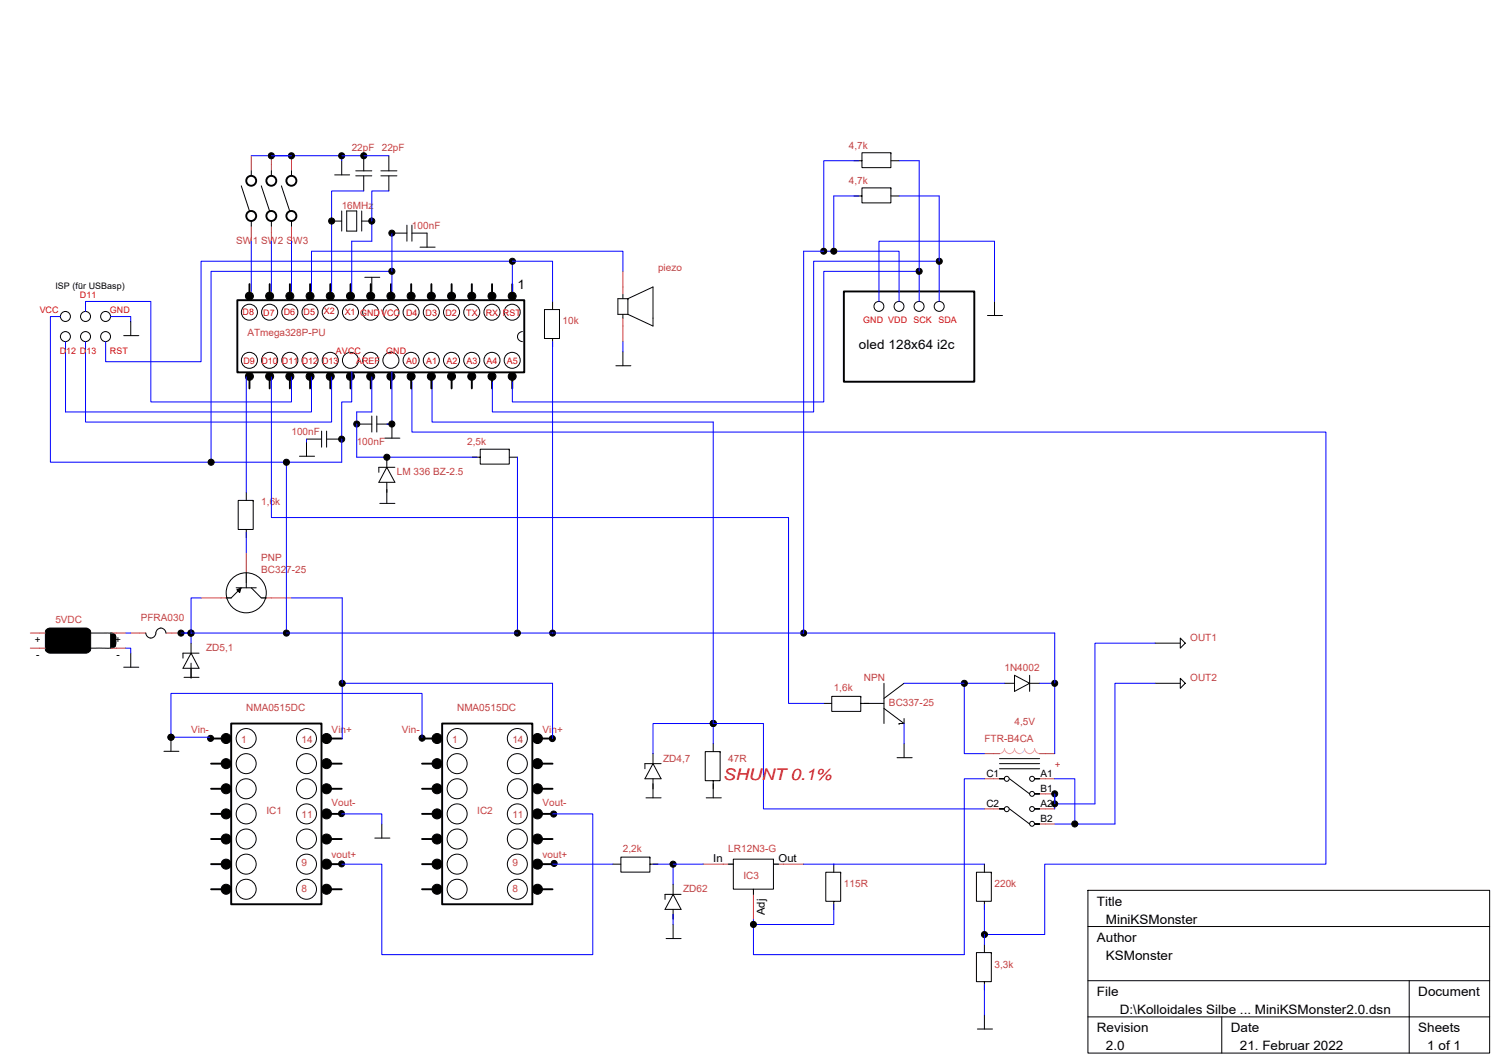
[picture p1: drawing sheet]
<svg xmlns="http://www.w3.org/2000/svg" width="297mm" height="210mm" viewBox="0 0 297 210" stroke-linecap="round" stroke-linejoin="round" font-family="sans-serif">
<path d="M198.9 149.9a1.09 1.09 0 0 0 1-1 .99 .99 0 0 0 .9 1 .99 .99 0 0 0 1-1h.1a1.06 1.06 0 0 0 1 1M203.9 148.9a.99 .99 0 0 0 .9 1 .99 .99 0 0 0 1-1 1.1 1.1 0 0 0 1 1" fill="none" stroke="#ff80c0" stroke-width=".2"/>
<path d="M203.9 148.9a1.1 1.1 0 0 1-1 1" fill="none" stroke="#ff80ff" stroke-width=".2"/>
<g fill="none" stroke="#000" stroke-width=".2">
<path d="M48 37l1.7 5.1M50 34v1M52 37l1.7 5.1M54 34v1M56 37l1.7 5.1M58 34v1M66.6 34.8h3M68 32v2.8M70.8 35h3.2M70.8 34h3.2M72.4 31v3M72.4 35v3"/>
<path d="M75.8 35h3.2M75.8 34h3.2M77.4 31v3M77.4 35v3M169.9 39h1.6M169.9 32h1.6M171.5 37.4h5.7v2.9h-5.7zM171.5 30.4h5.7v2.9h-5.7zM177.2 37.4h.1M177.2 30.4h.1M177.3 39h1.6M177.3 32h1.6"/>
<path d="M50 44v1M54 44v1M58 44v1M66 44h2M68 42v4M69 42h2v4h-2zM72 44h2M72 42v4M72.6 55.1h3M74 55.1v2.9M78 46.4h3M81 44.8v3.2"/>
<path d="M82 46.4h3v2.7M82 44.8v3.2M83.6 49.1h3M109.9 59.9v1.7M123.9 58.6v.8M124.9 59.4h-2v3.1h2M124.9 59.4h.1M124.9 59.4l5-2.3v7.7l-5-2.3M124.9 59.4v3.1M197.9 59.9v2.8M24.6 66.7h3M26 63.9v2.8"/>
<path d="M103.9 65.9a1.01 1.01 0 0 0-.9 1 1.01 1.01 0 0 0 .9 1M108.3 61.6h3v5.7h-3zM109.9 67.3v1.6M111.3 61.6h.1M122.5 72.7h3M123.9 62.5v.8M123.9 69.9v2.8M196.5 62.7h3M47.4 99.5h3v5.8h-3zM49 97.9v1.6M50.4 99.5h.1M59.6 90.7h3"/>
<path d="M61 87.3h3M61 87.9v2.8M64 85.7v3.2M65 87.3h3M65 85.7v3.2M71 84.3h3M74 82.7v3.2M75 84.3h3v2.8M75 82.7v3.2M76.6 87.1h3M77 90.9v2M77 95.9v4.2"/>
<path d="M77 92.9l1.6 3h-3.2zM78.6 92.9h-3.2v1M94 90.9h1.5M95.5 89.3h5.8v3h-5.8zM101.3 89.3h.1M101.3 90.9h1.7M47 116.9h4M48 116.9l-2 2h-1M49 105.3v1.6M49 113.9v3M50 116.9l2 2h1M75.6 100.1h3"/>
<path d="M18 125.9h3a1.86 1.86 0 0 1 1.9 .4l.1 1.4a.98 .98 0 0 1-1.1 1.2h-3.9M24.6 132.7h3M26 129.9v2.8M33 125.9a1.01 1.01 0 0 0-1-1 1.01 1.01 0 0 0-1 1.1 1 1 0 0 1-1 .9 1 1 0 0 1-1-1M36.6 134.7h3M38 127.9v2M38 131.9v3M38 129.9l1.6 3h-3.2zM39.6 129.9h-3.2v1M163.9 139.9h1.6M165.5 138.5h5.8v3h-5.8zM171.3 138.5h.1"/>
<path d="M171.3 139.9h4.6M175.9 135.9v8M179.9 135.9l-4 3M199.9 135.9h1.9M201.8 134.3l3 1.6-3 1.6zM204.8 135.9h2M204.8 134.3v3.2M229.8 127.9h5M229.8 135.9h5M234.8 126.9l1 1-1 1zM234.8 134.9l1 1-1 1zM32.6 149.4h3"/>
<path d="M34 146.6v2.8M128.5 158.6h3M129.9 149.9v1.9M129.9 154.9v3.7M129.9 151.8l1.6 3.1h-3.2zM131.5 151.8h-3.2v1.1M140.3 149.5h3v5.7h-3zM140.5 158.6h3M141.9 147.9v1.6M141.9 155.3v3.3M143.3 149.5h.1M175.9 140.9l4 3h-1"/>
<path d="M178.5 150.7h3M178.9 143.9h.1M179.9 142.9v1M179.9 147.9v2.8M198.9 150.9h7.9M198.9 152.9h7.9M198.9 151.8h7.9M199.9 154.9h-1h1M200.8 154.9l4 3M206.8 154.9h-1h1M206.8 157.9h-1h1M74.6 166.6h3"/>
<path d="M76 163.9v2.7M121.9 171.8h1.6M123.5 170.4h5.8v3h-5.8zM129.3 170.4h.1M129.3 171.8h1.6M133.9 175.8v2M133.9 177.8l1.6 3h-3.2zM135.5 177.8h-3.2v1M144.9 171.8h1M145.9 170.8h8v6h-8zM149.9 176.8v1M153.9 170.8h.1"/>
<path d="M153.9 171.8h1M164.3 173.4h3v5.8h-3zM165.9 171.8v1.6M165.9 179.2v1.6M167.3 173.4h.1M194.3 173.4h2.9v5.8h-2.9zM195.9 171.8v1.6M195.9 179.2v1.6M197.2 173.4h.1M199.9 160.8h-1h1M200.8 160.8l4 3.1M206.8 160.8h-1h1"/>
<path d="M206.8 163.9h-1h1M216.4 177h80v32.4h-80zM132.5 186.6h3M133.9 180.8v2M133.9 183.8v2.8M194.3 189.4h2.9v5.8h-2.9zM195.9 187.8v1.6M195.9 195.2v1.6M197.2 189.4h.1M216.4 184.2h80M216.4 195h80M280.4 195v14.4"/>
<path d="M194.5 204.6h3M195.9 201.8v2.8M216.4 202.2h80M243.1 202.2v7.2"/>
<circle cx="13" cy="62.9" r=".99"/>
<circle cx="13" cy="66.9" r=".99"/>
<circle cx="17" cy="62.9" r=".99"/>
<circle cx="17" cy="66.9" r=".99"/>
<circle cx="21" cy="66.9" r=".99"/>
<circle cx="21" cy="62.9" r=".99"/>
<circle cx="49.6" cy="62.1" r="1.6"/>
<circle cx="49.6" cy="71.7" r="1.6"/>
<circle cx="53.6" cy="62.1" r="1.6"/>
<circle cx="53.6" cy="71.7" r="1.6"/>
<circle cx="57.7" cy="62.1" r="1.6"/>
<circle cx="57.7" cy="71.7" r="1.6"/>
<circle cx="61.7" cy="62.1" r="1.6"/>
<circle cx="61.7" cy="71.7" r="1.6"/>
<circle cx="65.7" cy="62.1" r="1.6"/>
<circle cx="65.7" cy="71.7" r="1.6"/>
<circle cx="69.7" cy="62.1" r="1.6"/>
<circle cx="69.7" cy="71.7" r="1.6"/>
<circle cx="73.8" cy="62.1" r="1.6"/>
<circle cx="73.8" cy="71.7" r="1.6"/>
<circle cx="77.8" cy="62.1" r="1.6"/>
<circle cx="77.8" cy="71.7" r="1.6"/>
<circle cx="81.8" cy="62.1" r="1.6"/>
<circle cx="81.8" cy="71.7" r="1.6"/>
<circle cx="85.8" cy="71.7" r="1.6"/>
<circle cx="85.8" cy="62.1" r="1.6"/>
<circle cx="89.8" cy="71.7" r="1.6"/>
<circle cx="89.8" cy="62.1" r="1.6"/>
<circle cx="93.9" cy="62.1" r="1.6"/>
<circle cx="93.9" cy="71.7" r="1.6"/>
<circle cx="97.9" cy="71.7" r="1.6"/>
<circle cx="97.9" cy="62.1" r="1.6"/>
<circle cx="101.9" cy="62.1" r="1.6"/>
<circle cx="101.9" cy="71.7" r="1.6"/>
<circle cx="174.9" cy="60.9" r=".99"/>
<circle cx="178.9" cy="60.9" r=".99"/>
<circle cx="182.9" cy="60.9" r=".99"/>
<circle cx="186.9" cy="60.9" r=".99"/>
<circle cx="49" cy="117.9" r="4"/>
<circle cx="49" cy="146.9" r="1.99"/>
<circle cx="49" cy="156.8" r="1.99"/>
<circle cx="49" cy="151.8" r="1.99"/>
<circle cx="61" cy="146.9" r="1.99"/>
<circle cx="61" cy="151.8" r="1.99"/>
<circle cx="61" cy="156.8" r="1.99"/>
<circle cx="91" cy="156.8" r="1.99"/>
<circle cx="91" cy="146.9" r="1.99"/>
<circle cx="91" cy="151.8" r="1.99"/>
<circle cx="102.9" cy="151.8" r="1.99"/>
<circle cx="102.9" cy="146.9" r="1.99"/>
<circle cx="102.9" cy="156.8" r="1.99"/>
<circle cx="200.3" cy="154.9" r=".49"/>
<circle cx="205.3" cy="154.9" r=".49"/>
<circle cx="205.3" cy="157.9" r=".49"/>
<circle cx="49" cy="161.8" r="1.99"/>
<circle cx="49" cy="171.8" r="1.99"/>
<circle cx="49" cy="166.8" r="1.99"/>
<circle cx="49" cy="176.8" r="1.99"/>
<circle cx="61" cy="166.8" r="1.99"/>
<circle cx="61" cy="161.8" r="1.99"/>
<circle cx="61" cy="171.8" r="1.99"/>
<circle cx="61" cy="176.8" r="1.99"/>
<circle cx="91" cy="161.8" r="1.99"/>
<circle cx="91" cy="171.8" r="1.99"/>
<circle cx="91" cy="166.8" r="1.99"/>
<circle cx="91" cy="176.8" r="1.99"/>
<circle cx="102.9" cy="161.8" r="1.99"/>
<circle cx="102.9" cy="176.8" r="1.99"/>
<circle cx="102.9" cy="166.8" r="1.99"/>
<circle cx="102.9" cy="171.8" r="1.99"/>
<circle cx="200.3" cy="160.9" r=".49"/>
<circle cx="205.3" cy="163.8" r=".49"/>
<circle cx="205.3" cy="160.9" r=".49"/>
</g>
<g fill="none" stroke="#c04040" stroke-width=".2">
<path d="M50 31v3M54 31v3M58 31v3M50 45v3M54 45v3M58 45v3M123.9 54v4.6M123.9 63.3v4.6M40 118.9h6M49 109.9v6M52 118.9h6M6 125.9h3"/>
<path d="M6 128.9h3M22 125.9h3M22 128.9h3M26 125.9h3M33 125.9h3M195.9 149.9h3M195.9 154.9h3M206.8 149.9h3M206.8 154.9h3M206.8 157.9h3M139.9 171.8h6M149.9 176.8v6"/>
<path d="M153.9 171.8h6M195.9 160.8h3M206.8 160.8h3M206.8 163.9h3"/>
</g>
<g fill="none" stroke="#000" stroke-width=".38">
<path d="M47.2 59.7h57.1v14.3h-57.1zM49.6 56.5v1.6M53.7 56.5v1.6M57.7 56.5v1.6M61.7 56.5v1.6M65.7 56.5v1.6M69.7 56.5v1.6M73.8 56.5v1.6M77.8 56.5v1.6M81.8 56.5v1.6M85.8 56.5v1.6M89.8 56.5v1.6"/>
<path d="M93.9 56.5v1.6M97.9 56.5v1.6M101.9 56.5v1.6M167.9 58h25.9v17.9h-25.9zM49.6 75.6v1.6M53.7 75.6v1.6M57.7 75.6v1.6M61.7 75.6v1.6M65.7 75.6v1.6M69.7 75.6v1.6M73.8 75.6v1.6M77.8 75.6v1.6"/>
<path d="M81.8 75.6v1.6M85.8 75.6v1.6M89.8 75.6v1.6M93.9 75.6v1.6M97.9 75.6v1.6M101.9 75.6v1.6M42 146.9h2M42 151.8h2M42 156.8h2M46 143.9h18v35.9h-18zM66 156.8h2M66 151.8h2"/>
<path d="M66 146.9h2M84 146.9h2M84 151.8h2M84 156.8h2M88 143.9h17.9v35.9h-17.9zM107.9 156.8h2M107.9 151.8h2M107.9 146.9h2M42 161.8h2M42 166.8h2M42 171.8h2M42 176.8h2"/>
<path d="M66 171.8h2M66 166.8h2M66 161.8h2M66 176.8h2M84 161.8h2M84 166.8h2M84 171.8h2M84 176.8h2M107.9 171.8h2M107.9 166.8h2M107.9 161.8h2M107.9 176.8h2"/>
<circle cx="50" cy="35.9" r=".99"/>
<circle cx="54" cy="35.9" r=".99"/>
<circle cx="58" cy="36" r=".99"/>
<circle cx="50" cy="42.9" r=".99"/>
<circle cx="54" cy="42.9" r=".99"/>
<circle cx="58" cy="42.9" r=".99"/>
</g>
<g fill="#000" stroke="#000" stroke-width=".2">
<circle cx="191.9" cy="135.9" r=".61"/>
<circle cx="209.8" cy="135.9" r=".6"/>
<circle cx="34" cy="146.6" r=".6"/>
<circle cx="41.9" cy="146.8" r=".61"/>
<circle cx="45" cy="146.8" r=".99"/>
<circle cx="45" cy="151.8" r=".99"/>
<circle cx="45" cy="156.8" r=".99"/>
<circle cx="65" cy="156.8" r=".99"/>
<circle cx="65" cy="146.8" r=".99"/>
<circle cx="65" cy="151.8" r=".99"/>
<circle cx="84" cy="146.8" r=".61"/>
<circle cx="87" cy="156.8" r=".99"/>
<circle cx="87" cy="146.9" r=".99"/>
<circle cx="87" cy="151.8" r=".99"/>
<circle cx="106.9" cy="156.8" r=".99"/>
<circle cx="106.9" cy="151.8" r=".99"/>
<circle cx="106.9" cy="146.9" r=".99"/>
<circle cx="109.9" cy="146.9" r=".6"/>
<circle cx="141.9" cy="143.9" r=".61"/>
<circle cx="209.8" cy="157.8" r=".6"/>
<circle cx="209.8" cy="159.8" r=".59"/>
<circle cx="45" cy="161.8" r=".99"/>
<circle cx="45" cy="166.8" r=".99"/>
<circle cx="45" cy="171.8" r=".99"/>
<circle cx="45" cy="176.8" r=".99"/>
<circle cx="65" cy="176.8" r=".99"/>
<circle cx="65" cy="171.8" r=".99"/>
<circle cx="65" cy="166.8" r=".99"/>
<circle cx="65" cy="161.8" r=".99"/>
<circle cx="67.9" cy="161.8" r=".6"/>
<circle cx="68" cy="171.8" r=".59"/>
<circle cx="87" cy="166.8" r=".99"/>
<circle cx="87" cy="171.8" r=".99"/>
<circle cx="87" cy="176.8" r=".99"/>
<circle cx="87" cy="161.8" r=".99"/>
<circle cx="106.9" cy="171.8" r=".99"/>
<circle cx="106.9" cy="161.8" r=".99"/>
<circle cx="106.9" cy="176.8" r=".99"/>
<circle cx="106.9" cy="166.8" r=".99"/>
<circle cx="110.2" cy="161.9" r=".61"/>
<circle cx="110.2" cy="171.7" r=".6"/>
<circle cx="133.9" cy="171.8" r=".61"/>
<circle cx="213.8" cy="163.8" r=".61"/>
<circle cx="195.9" cy="185.8" r=".61"/>
</g>
<g fill="none" stroke="#00f" stroke-width=".2">
<path d="M50 31h18v1M68 31h9.4M72.4 38h-6.4v20M77.4 38h-3.4v10h-4v10M170.9 39h-5v11M170.9 32h-7v18M178.9 39h8v20.9M178.9 32h4v27.9M50 48v10M54 48v10M58 48v10M78 58v-4h-36v37.9h15"/>
<path d="M78 46v8M101.9 51.9h8v8M101.9 58v-6.1h-61.9v20h-19v-4M123.9 54v-4h-61.9v8M165.9 50h-6v75.9M165.9 50h13v9.9M174.9 59.9v-11.9h23v11.9M182.9 54h-19v25.9h-62v-4M186.9 51.9h-25v30h-63.9v-6M12 62.9h-2v29h32M13 67.9v14h49v-7M17 61.9v-2h13v20h28v-5"/>
<path d="M17 67.9v16h49v-9M22 62.9h4v1M49 74.9v23M54 74.9v28h102.9v37h7M70 73.9v6h-2v12h-11v34M74 74.9v7h-3v9h24M78 73.9v10.4h-1M82 75.9v10h181.8v85.9h-55.9v14h-12M86 73.9v10h55.9v64M109.9 67.9v58M123.9 67.9v2M61 87.3v.6"/>
<path d="M103 90.9v35M40 118.9h-2v7M49 105.9v4M58 118.9h10.1v28M25 128.9h1v1M25 125.9h1M38 127.9v-2h-2h173.8v24M68.1 135.9h41.8v11M179.9 135.9h20M191.9 135.9v14h4M206.8 135.9h3M229.8 127.9h-12v32h-8"/>
<path d="M229.8 135.9h-8v28h-12M41.7 146.6h-7.7v-8.7h50v8.7M129.9 149.9v-6h22v16.9h44M179.9 143.9v4M195.9 154.9h-4v34.9h-42v-7M209.8 154.9h4v9M209.8 157.9v2.9M68 161.8h8v2.1M109.9 171.8h12M109.9 161.8h8v28h-41.9v-18h-8M129.9 171.8h4v4M133.9 171.8h6"/>
<path d="M159.9 171.8h36M165.9 171.8h.1M165.9 179.8v4h-16M195.9 179.8v8M133.9 181.8v2M195.9 195.8v6"/>
</g>
<g fill="#000" stroke="#000" stroke-width=".2">
<path d="M47.1 117.3l.8-.4-.2 .9zM9.2 125.2l.7-.3h7.1a1 1 0 0 1 1 1.3v2.2a1.09 1.09 0 0 1-.1 1.1 1.09 1.09 0 0 1-1.1 .4h-5.5a2.57 2.57 0 0 1-2.1-.4l-.2-.2v-2.7a1.56 1.56 0 0 1 .2-1.4zM22 125.9h.1a.96 .96 0 0 1 .9 1.4v.2a.98 .98 0 0 1-1 1.4z"/>
<circle cx="54" cy="31" r=".61"/>
<circle cx="58" cy="31" r=".61"/>
<circle cx="68" cy="31" r=".61"/>
<circle cx="72.4" cy="31" r=".61"/>
<circle cx="49.6" cy="58.9" r=".79"/>
<circle cx="53.6" cy="58.9" r=".79"/>
<circle cx="57.7" cy="58.9" r=".79"/>
<circle cx="61.7" cy="58.9" r=".79"/>
<circle cx="65.7" cy="58.9" r=".79"/>
<circle cx="66" cy="43.9" r=".61"/>
<circle cx="69.7" cy="58.9" r=".79"/>
<circle cx="73.8" cy="58.9" r=".79"/>
<circle cx="74" cy="43.9" r=".61"/>
<circle cx="77.8" cy="58.9" r=".79"/>
<circle cx="78" cy="53.9" r=".61"/>
<circle cx="78" cy="46.4" r=".6"/>
<circle cx="81.8" cy="58.9" r=".79"/>
<circle cx="85.8" cy="58.9" r=".79"/>
<circle cx="89.8" cy="58.9" r=".79"/>
<circle cx="93.9" cy="58.9" r=".79"/>
<circle cx="97.9" cy="58.9" r=".79"/>
<circle cx="101.9" cy="58.9" r=".79"/>
<circle cx="101.9" cy="52" r=".61"/>
<circle cx="163.9" cy="50" r=".6"/>
<circle cx="165.9" cy="50" r=".6"/>
<circle cx="182.9" cy="53.9" r=".61"/>
<circle cx="186.9" cy="52" r=".61"/>
<circle cx="49.6" cy="74.8" r=".79"/>
<circle cx="53.6" cy="74.8" r=".79"/>
<circle cx="57.7" cy="74.8" r=".79"/>
<circle cx="61.7" cy="74.8" r=".79"/>
<circle cx="65.7" cy="74.8" r=".79"/>
<circle cx="69.7" cy="74.8" r=".79"/>
<circle cx="73.8" cy="74.8" r=".79"/>
<circle cx="77.8" cy="74.8" r=".79"/>
<circle cx="81.8" cy="74.8" r=".79"/>
<circle cx="85.8" cy="74.8" r=".79"/>
<circle cx="89.8" cy="74.8" r=".79"/>
<circle cx="93.9" cy="74.8" r=".79"/>
<circle cx="97.9" cy="74.8" r=".79"/>
<circle cx="101.9" cy="74.8" r=".79"/>
<circle cx="42" cy="91.9" r=".61"/>
<circle cx="57" cy="91.9" r=".61"/>
<circle cx="68" cy="87.3" r=".61"/>
<circle cx="71" cy="84.3" r=".61"/>
<circle cx="77" cy="90.9" r=".61"/>
<circle cx="78" cy="84.3" r=".61"/>
<circle cx="36" cy="125.9" r=".61"/>
<circle cx="38" cy="125.9" r=".61"/>
<circle cx="57" cy="125.9" r=".61"/>
<circle cx="68.1" cy="135.9" r=".61"/>
<circle cx="102.9" cy="125.9" r=".61"/>
<circle cx="109.9" cy="125.9" r=".6"/>
<circle cx="159.9" cy="125.9" r=".6"/>
<circle cx="149.9" cy="183.8" r=".6"/>
</g>
<text font-size="3.2" fill="#f00" x="143.9" y="155.2">SHUNT 0.1%</text>
<g font-size="2.6">
<text x="103" y="57.4">1</text>
<text x="170.9" y="69.4">oled 128x64 i2c</text>
<text x="218.2" y="180.1">Title</text>
<text x="220" y="183.7">MiniKSMonster</text>
<text x="218.2" y="187.3">Author</text>
<text x="220" y="190.9">KSMonster</text>
<text x="218.2" y="198">File</text>
<text x="222.8" y="201.6">D:\Kolloidales Silbe ... MiniKSMonster2.0.dsn</text>
<text x="282.2" y="198">Document</text>
<text x="218.2" y="205.2">Revision</text>
<text x="220" y="208.8">2.0</text>
<text x="244.9" y="205.2">Date</text>
<text x="246.7" y="208.8">21. Februar 2022</text>
<text x="282.2" y="205.2">Sheets</text>
<text x="284" y="208.8">1 of 1</text>
</g>
<g font-size="2.2">
<text x="141.9" y="171.3">In</text>
<text x="154.9" y="171.3">Out</text>
<text x="152.2" y="182" transform="rotate(-90 152.2 182)">Adj</text>
</g>
<g font-size="2" fill="#c04040">
<text x="70" y="30">22pF</text>
<text x="76" y="30">22pF</text>
<text x="168.9" y="29.5">4,7k</text>
<text x="68" y="41.5">16MHz</text>
<text x="168.9" y="36.5">4,7k</text>
<text x="82" y="45.5">100nF</text>
<text x="47" y="48.5">SW1 SW2 SW3</text>
<text x="130.9" y="53.9">piezo</text>
<text x="111.9" y="64.5">10k</text>
<text x="49.2" y="66.8">ATmega328P-PU</text>
<text x="58" y="86.5">100nF</text>
<text x="71" y="88.5">100nF</text>
<text x="93" y="88.5">2,5k</text>
<text x="79" y="94.5">LM 336 BZ-2.5</text>
<text x="52" y="100.5">1,6k</text>
<text x="52" y="113.9">BC327-25</text>
<text x="52" y="111.5">PNP</text>
<text x="11" y="123.9">5VDC</text>
<text x="28" y="123.5">PFRA030</text>
<text x="41" y="129.5">ZD5,1</text>
<text x="236.8" y="127.5">OUT1</text>
<text x="165.9" y="137.5">1,6k</text>
<text x="171.9" y="135.4">NPN</text>
<text x="199.9" y="133.5">1N4002</text>
<text x="236.8" y="135.4">OUT2</text>
<text x="49" y="141.4">NMA0515DC</text>
<text x="90.9" y="141.4">NMA0515DC</text>
<text x="176.9" y="140.4">BC337-25</text>
<text x="38" y="145.8">Vin-</text>
<text x="48" y="147.8">1</text>
<text x="60" y="147.8">14</text>
<text x="66" y="145.8">Vin+</text>
<text x="80" y="145.8">Vin-</text>
<text x="90" y="147.8">1</text>
<text x="101.9" y="147.8">14</text>
<text x="108" y="145.8">Vin+</text>
<text x="195.9" y="147.4">FTR-B4CA</text>
<text x="201.8" y="144.3">4,5V</text>
<text x="131.9" y="151.4">ZD4,7</text>
<text x="144.9" y="151.4">47R</text>
<text x="209.8" y="152.6">+</text>
<text x="53" y="161.8">IC1</text>
<text x="66" y="160.2">Vout-</text>
<text x="95" y="161.8">IC2</text>
<text x="107.9" y="160.2">Vout-</text>
<text x="60" y="162.6">11</text>
<text x="101.9" y="162.6">11</text>
<text x="60" y="172.2">9</text>
<text x="66" y="170.6">vout+</text>
<text x="101.9" y="172.2">9</text>
<text x="107.9" y="170.6">vout+</text>
<text x="123.9" y="169.4">2,2k</text>
<text x="144.9" y="169.4">LR12N3-G</text>
<text x="60" y="177.4">8</text>
<text x="101.9" y="177.4">8</text>
<text x="135.9" y="177.4">ZD62</text>
<text x="147.9" y="174.8">IC3</text>
<text x="167.9" y="176.4">115R</text>
<text x="197.9" y="176.4">220k</text>
<text x="197.9" y="192.4">3,3k</text>
</g>
<g font-size="2">
<text x="7" y="127.8">+</text>
<text x="7.2" y="130.8">-</text>
<text x="22.9" y="127.8">+</text>
<text x="23.2" y="130.8">-</text>
<text x="196.3" y="154.4">C1</text>
<text x="207" y="154.4">A1</text>
<text x="196.3" y="160.4">C2</text>
<text x="207" y="160.4">A2</text>
<text x="207" y="157.4">B1</text>
<text x="207" y="163.4">B2</text>
</g>
<text font-size="1.8" x="11" y="57.6">ISP (für USBasp)</text>
<g font-size="1.8" fill="#f00">
<text x="15.9" y="59.3">D11</text>
<text x="7.9" y="62.3">VCC</text>
<text x="21.9" y="62.3">GND</text>
<text x="48.3" y="62.7">D8</text>
<text x="52.4" y="62.7">D7</text>
<text x="56.5" y="62.7">D6</text>
<text x="60.4" y="62.6">D5</text>
<text x="64.4" y="62.5">X2</text>
<text x="68.6" y="62.6">X1 GNDVCC D4</text>
<text x="84.7" y="62.8">D3</text>
<text x="88.6" y="62.8">D2</text>
<text x="92.7" y="62.8">TX</text>
<text x="96.6" y="62.7">RX RST</text>
<text x="171.7" y="64.3">GND VDD SCK</text>
<text x="186.7" y="64.3">SDA</text>
<text x="11.9" y="70.3">D12 D13</text>
<text x="21.9" y="70.3">RST</text>
<text x="66.8" y="70.3">AVCC</text>
<text x="76.8" y="70.3">GND</text>
<text x="48.4" y="72.3">D9</text>
<text x="52" y="72.3">D10 D11 D12 D13</text>
<text x="70.8" y="72.3">AREF</text>
<text x="80.8" y="72.3">A0</text>
<text x="84.8" y="72.3">A1</text>
<text x="88.8" y="72.3">A2</text>
<text x="92.8" y="72.3">A3</text>
<text x="96.8" y="72.3">A4</text>
<text x="100.8" y="72.3">A5</text>
</g>
</svg>
